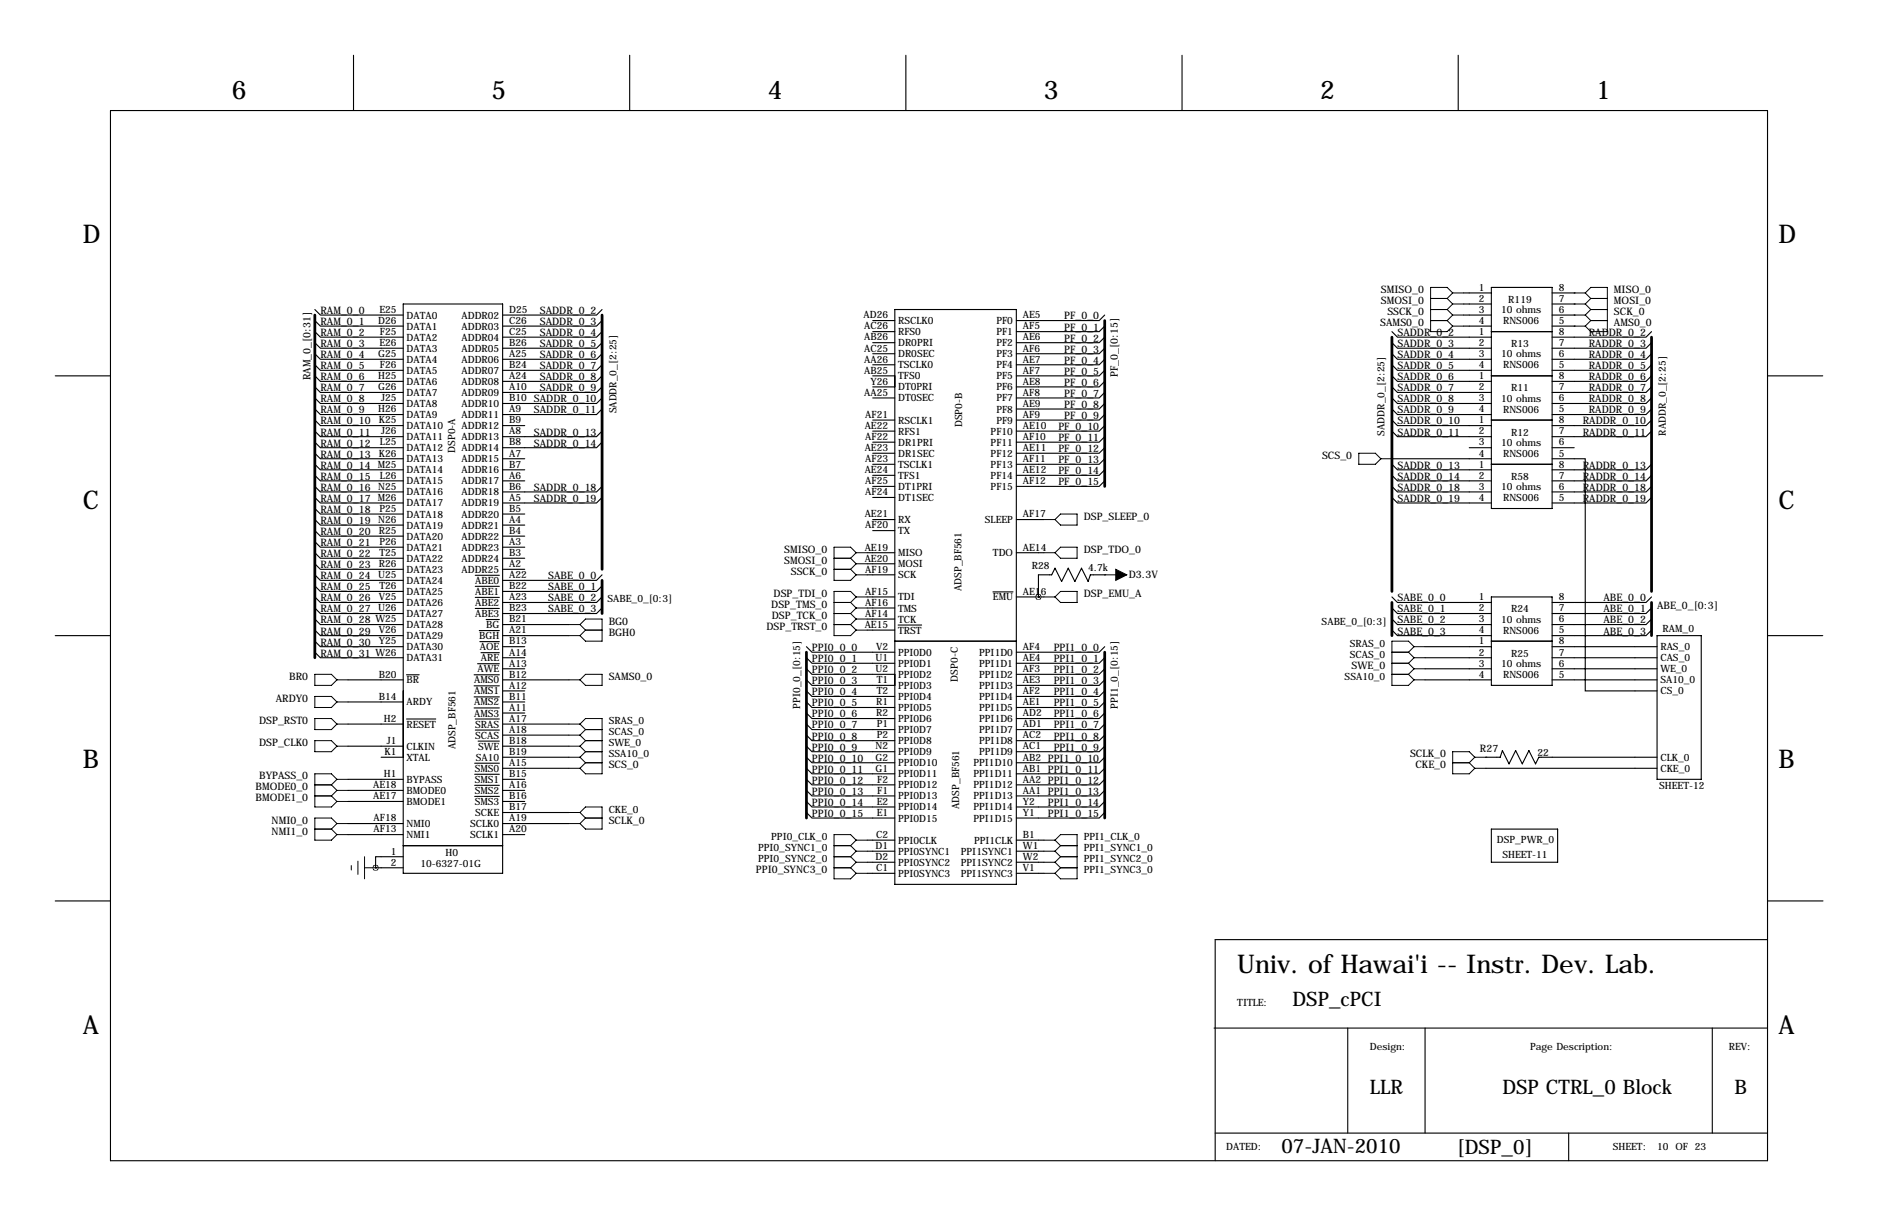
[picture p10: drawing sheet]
<svg xmlns="http://www.w3.org/2000/svg" width="432mm" height="279mm" viewBox="0 0 432 279" stroke-linecap="round" stroke-linejoin="round" font-family="sans-serif">
<g fill="none" stroke="#000" stroke-width=".25">
<path d="M81.3 12.7v12.7M144.8 12.7v12.7M208.3 12.7v12.7M271.8 12.7v12.7M335.3 12.7v12.7M25.4 25.4h381v241.3h-381zM72.4 76.2l1.3 1.3h19M72.4 78.7l1.3 1.3h19M72.4 73.7l1.3 1.2h19M72.4 71.1l1.3 1.3h19M92.7 69.8h22.9v130.9h-22.9zM138.4 71.1l-1.2 1.3h-21.6"/>
<path d="M138.4 73.7l-1.2 1.2h-21.6M138.4 76.2l-1.2 1.3h-21.6M138.4 78.7l-1.2 1.3h-21.6M200.7 78.7h5M200.7 73.7h5M200.7 76.2h5M205.7 71.1h28v132.1h-28zM254 72.4l-1.3 1.3h-19M254 74.9l-1.3 1.3h-19M254 77.5l-1.3 1.2h-19M320 76.2l1.3 1.3h21.6M320 78.7l1.3 1.3h21.6"/>
<path d="M336.5 69.8h6.4M336.5 72.4h6.4M336.5 74.9h6.4M336.5 67.3h6.4M342.9 76.2h14M342.9 66h14v50.8h-14zM356.9 69.8h5M356.9 72.4h5M356.9 74.9h5M356.9 67.3h5M361.9 67.3h.1M361.9 69.8h.1"/>
<path d="M361.9 72.4h.1M361.9 74.9h.1M379.7 76.2l-1.2 1.3h-21.6M379.7 78.7l-1.2 1.3h-21.6M12.7 86.4h12.7M72.4 81.3l1.3 1.2h19M72.4 83.8l1.3 1.3h19M72.4 86.4l1.3 1.2h19M72.4 88.9l1.3 1.3h19M72.4 91.4l1.3 1.3h19M72.4 94l1.3 1.2h19M72.4 96.5l1.3 1.3h19"/>
<path d="M72.4 99.1l1.3 1.2h19M115.6 97.8h5M138.4 81.3l-1.2 1.2h-21.6M138.4 83.8l-1.2 1.3h-21.6M138.4 86.4l-1.2 1.2h-21.6M138.4 88.9l-1.2 1.3h-21.6M138.4 91.4l-1.2 1.3h-21.6M138.4 94l-1.2 1.2h-21.6M138.4 99.1l-1.2 1.2h-21.6M200.7 86.4h5M200.7 81.3h5M200.7 88.9h5"/>
<path d="M200.7 91.4h5M200.7 99.1h5M200.7 83.8h5M200.7 96.5h5M254 80l-1.3 1.3h-19M254 82.5l-1.3 1.3h-19M254 85.1l-1.3 1.3h-19M254 87.6l-1.3 1.3h-19M254 90.2l-1.3 1.2h-19M254 92.7l-1.3 1.3h-19M254 95.2l-1.3 1.3h-19M254 97.8l-1.3 1.3h-19"/>
<path d="M320 81.3l1.3 1.2h21.6M320 83.8l1.3 1.3h21.6M320 86.4l1.3 1.2h21.6M320 88.9l1.3 1.3h21.6M320 91.4l1.3 1.3h21.6M320 94l1.3 1.2h21.6M320 96.5l1.3 1.3h21.6M320 99.1l1.3 1.2h21.6M342.9 86.4h14M342.9 96.5h14M379.7 81.3l-1.2 1.2h-21.6M379.7 83.8l-1.2 1.3h-21.6"/>
<path d="M379.7 86.4l-1.2 1.2h-21.6M379.7 88.9l-1.2 1.3h-21.6M379.7 91.4l-1.2 1.3h-21.6M379.7 94l-1.2 1.2h-21.6M379.7 96.5l-1.2 1.3h-21.6M379.7 99.1l-1.2 1.2h-21.6M406.4 86.4h12.7M72.4 101.6l1.3 1.3h19M72.4 104.1l1.3 1.3h19M72.4 106.7l1.3 1.2h19M72.4 109.2l1.3 1.3h19M72.4 111.8l1.3 1.2h19"/>
<path d="M72.4 114.3l1.3 1.3h19M72.4 116.8l1.3 1.3h19M72.4 119.4l1.3 1.3h19M115.6 105.4h5M115.6 107.9h5M115.6 110.5h5M115.6 118.1h5M138.4 101.6l-1.2 1.3h-21.6M138.4 111.8l-1.2 1.2h-21.6M138.4 114.3l-1.2 1.3h-21.6M200.7 101.6h5M200.7 104.1h5"/>
<path d="M200.7 111.8h5M200.7 114.3h5M200.7 106.7h5M200.7 109.2h5M200.7 119.4h5M233.7 119.4h6.3M254 100.3l-1.3 1.3h-19M254 102.9l-1.3 1.2h-19M254 105.4l-1.3 1.3h-19M254 107.9l-1.3 1.3h-19M254 110.5l-1.3 1.3h-19M320 106.7l1.3 1.2h21.6"/>
<path d="M320 109.2l1.3 1.3h21.6M320 111.8l1.3 1.2h21.6M320 114.3l1.3 1.3h21.6M320 105.4h22.9M337.8 102.9h5.1M342.9 106.7h14M356.9 105.4h7.6v53.4h16.5M356.9 102.9h5M379.7 106.7l-1.2 1.2h-21.6M379.7 109.2l-1.2 1.3h-21.6M379.7 111.8l-1.2 1.2h-21.6M379.7 114.3l-1.2 1.3h-21.6"/>
<path d="M72.4 121.9l1.3 1.3h19M72.4 124.5l1.3 1.2h19M72.4 127l1.3 1.3h19M72.4 129.5l1.3 1.3h19M72.4 132.1l1.3 1.2h19M72.4 134.6l1.3 1.3h19M72.4 137.2l1.3 1.2h19M72.4 139.7l1.3 1.3h19M109.3 132.2h5.5M109.3 134.7h5.5M109.3 137.3h5.5M109.3 139.8h5.5"/>
<path d="M115.6 120.7h5M115.6 123.2h5M115.6 125.7h5M115.6 128.3h5M115.6 130.8h5M138.4 132.1l-1.2 1.2h-21.6M138.4 134.6l-1.2 1.3h-21.6M138.4 137.2l-1.2 1.2h-21.6M138.4 139.7l-1.2 1.3h-21.6M199.4 137.2h6.3M199.4 127h6.3M199.4 129.5h6.3"/>
<path d="M199.4 132.1h6.3M199.4 139.7h6.3M200.7 121.9h5M228.3 136h4.6M233.7 137.2h6.3M233.7 127h6.3M238.8 137.2h.1M254 132.1h.1M254 132.1h-3.3l-.5 1.5-1.5-3-1.6 3-1.5-3-1.5 3-1.5-3-.8 1.5h-3v5.1M320 137.2l1.3 1.2h21.6M320 139.7l1.3 1.3h21.6M342.9 137.2h14v20.3h-14z"/>
<path d="M379.7 137.2l-1.2 1.2h-21.6M379.7 139.7l-1.2 1.3h-21.6M12.7 146h12.7M72.4 142.2l1.3 1.3h19M72.4 144.8l1.3 1.2h19M72.4 147.3l1.3 1.3h19M72.4 149.9l1.3 1.2h19M80 156.2h12.7M93.5 155h2.9M109 155h5.8M109 157.6h5.8M109.8 152.5h5"/>
<path d="M110.2 144.9h4.6M110.3 147.4h4.5M110.6 150h4.2M111.8 142.3h3M115.6 146h15.2M115.6 156.2h15.2M115.6 158.8h5M115.6 148.6h5M115.6 151.1h5M115.6 153.7h5M115.6 143.5h15.2M185.4 148.6l1.3 1.3h19"/>
<path d="M185.4 151.1l1.3 1.3h19M185.4 153.7l1.3 1.2h19M185.4 156.2l1.3 1.3h19M185.4 158.8l1.3 1.2h19M199.4 144.8h6.3M199.4 142.2h6.3M205.7 147.3h28M206.5 143.6h5.4M254 148.6l-1.3 1.3h-19M254 151.1l-1.3 1.3h-19M254 153.7l-1.3 1.2h-19M254 156.2l-1.3 1.3h-19"/>
<path d="M254 158.8l-1.3 1.2h-19M320 142.2l1.3 1.3h21.6M320 144.8l1.3 1.2h21.6M327.7 156.2h15.2M327.7 148.6h15.2M327.7 151.1h15.2M327.7 153.7h15.2M342.9 147.3h14M356.9 156.2h24.1M356.9 148.6h24.1M356.9 151.1h24.1M356.9 153.7h24.1"/>
<path d="M379.7 142.2l-1.2 1.3h-21.6M379.7 144.8l-1.2 1.2h-21.6M381 146h10.2v33.1h-10.2zM406.4 146h12.7M80 161.3h12.7M80 166.4h12.7M80 179.1h12.7M80 171.4h12.7M87.6 174h5.1M93.5 165.2h6.7M109 160.1h5.8M109 162.7h5.8"/>
<path d="M109.1 175.4h5.7M109.1 177.9h5.7M109.3 165.2h5.5M109.3 167.7h5.5M109.9 170.3h4.9M115.6 161.3h5M115.6 163.8h5M115.6 166.4h15.2M115.6 168.9h15.2M115.6 176.5h15.2M115.6 179.1h5M115.6 171.4h15.2"/>
<path d="M115.6 174h15.2M185.4 161.3l1.3 1.3h19M185.4 163.8l1.3 1.3h19M185.4 166.4l1.3 1.2h19M185.4 168.9l1.3 1.3h19M185.4 171.4l1.3 1.3h19M185.4 174l1.3 1.3h19M185.4 176.5l1.3 1.3h19M185.4 179.1l1.3 1.2h19M254 161.3l-1.3 1.3h-19M254 163.8l-1.3 1.3h-19M254 166.4l-1.3 1.2h-19"/>
<path d="M254 168.9l-1.3 1.3h-19M254 171.4l-1.3 1.3h-19M254 174l-1.3 1.3h-19M254 176.5l-1.3 1.3h-19M254 179.1l-1.3 1.2h-19M341.6 174h.1M341.6 176.5h39.4M341.6 174h3.3l.5-1.5 1.6 3 1.5-3 1.5 3 1.5-3 1.6 3 .7-1.5h27.2M80 181.6h12.7M80 184.1h12.7M80 189.2h12.7M80 191.8h12.7"/>
<path d="M86.4 199.4h.1M86.4 199.4h6.3M92.7 196.8h-6.3v2.6M92.7 194.3h22.9M109.1 180.4h5.7M109.1 183h5.7M115.6 181.6h5M115.6 184.1h5M115.6 189.2h15.2M115.6 191.8h5M115.6 186.7h15.2M185.4 181.6l1.3 1.3h19"/>
<path d="M185.4 184.1l1.3 1.3h19M185.4 186.7l1.3 1.3h19M199.4 193h6.3M199.4 195.6h6.3M199.4 198.1h6.3M233.7 193h6.3M233.7 195.6h6.3M233.7 198.1h6.3M254 181.6l-1.3 1.3h-19M254 184.1l-1.3 1.3h-19M254 186.7l-1.3 1.3h-19M342.9 190.5h15.2v7.6h-15.2z"/>
<path d="M12.7 207h12.7M199.4 200.7h6.3M233.7 200.7h6.3M406.4 215.9h-127v50.8M406.5 207h12.7M279.1 236.2h127.3M309.9 236.2v24.1M327.7 236.2v24.1M393.7 236.2v24.1M279.4 260.3h127M360.7 260.3v6.4"/>
</g>
<g fill="none" stroke="#000" stroke-width=".23">
<path d="M328.9 68.6h3.8M328.9 71.1h3.8M328.9 73.7h3.8M332.7 68.6l1.3 1.2M332.7 71.1l1.3 1.3M332.7 73.7l1.3 1.2M334 67.3h2.5M334 67.3l-1.3 1.3M334 67.3l-1.3-1.3h-3.8v10.2h3.8l1.3-1.3M334 69.8h2.5M334 69.8l-1.3 1.3M334 72.4h2.5"/>
<path d="M334 72.4l-1.3 1.3M334 74.9h2.5M361.9 67.3h2.6M361.9 69.8h2.6M361.9 72.4h2.6M361.9 74.9h2.6M364.5 67.3l1.3-1.3h3.8v10.2h-3.8l-1.3-1.3M364.5 67.3l1.3 1.3M364.5 69.8l1.3 1.3M364.5 72.4l1.3 1.3M365.8 68.6h3.8M365.8 71.1h3.8"/>
<path d="M365.8 73.7h3.8M365.8 68.6l-1.3 1.2M365.8 71.1l-1.3 1.3M365.8 73.7l-1.3 1.2M240 119.4h2.6M242.6 119.4l1.2-1.3h3.8v2.6h-3.8zM312.4 104.1h3.8l1.3 1.3-1.3 1.3h-3.8zM317.5 105.4h2.5M191.8 138.4h3.8M191.8 128.3h3.8M191.8 130.8h3.8M195.6 138.4l1.2 1.3"/>
<path d="M195.6 128.3l1.2 1.2M195.6 130.8l1.2 1.3M196.8 137.2l-1.2-1.3h-3.8v10.1h3.8l1.2-1.2M196.8 137.2h2.6M196.8 127h2.6M196.8 127l-1.2-1.3h-3.8v7.6h3.8l1.2-1.2M196.8 139.7h2.6M196.8 139.7l-1.2 1.3M196.8 137.2l-1.2 1.2M196.8 132.1h2.6M196.8 127l-1.2 1.3M196.8 129.5h2.6"/>
<path d="M196.8 129.5l-1.2 1.3M240 137.2h2.6M240 127h2.6M242.6 137.2l1.2-1.3h3.8v2.5h-3.8zM242.6 127l1.2-1.3h3.8v2.6h-3.8zM254 132.1h5.1M72.4 154.9h3.8l1.3 1.3-1.3 1.3h-3.8zM77.5 156.2h2.5M130.8 156.2h2.5M130.8 143.5h2.5M130.8 146h2.5M133.3 143.5l1.3-1.3h3.8v5.1h-3.8l-1.3-1.3"/>
<path d="M133.3 156.2l1.3-1.3h3.8v2.6h-3.8zM133.3 143.5l1.3 1.3M134.6 144.8h3.8M134.6 144.8l-1.3 1.2M191.8 143.5h3.8M191.8 141h3.8M195.6 143.5l1.2 1.3M195.6 141l1.2 1.2M196.8 144.8h2.6M196.8 142.2h2.6M196.8 142.2l-1.2 1.3M320 149.9h3.8"/>
<path d="M320 152.4h3.8M320 154.9h3.8M323.8 149.9l1.3 1.2M323.8 152.4l1.3 1.3M323.8 154.9l1.3 1.3M325.1 148.6h2.6M325.1 148.6l-1.3 1.3M325.1 148.6l-1.3-1.3h-3.8v10.2h3.8l1.3-1.3M325.1 151.1h2.6M325.1 151.1l-1.3 1.3M325.1 153.7h2.6M325.1 153.7l-1.3 1.2"/>
<path d="M325.1 156.2h2.6M72.4 165.1h3.8l1.3 1.3-1.3 1.2h-3.8zM72.4 170.2h3.8l1.3 1.2-1.3 1.3h-3.8zM72.4 160h3.8l1.3 1.3-1.3 1.3h-3.8zM77.5 179.1l-1.3-1.3h-3.8v7.6h3.8l1.3-1.3M77.5 166.4h2.5M77.5 171.4h2.5M77.5 161.3h2.5M77.5 179.1h2.5M77.5 179.1l-1.3 1.2M130.8 166.4h2.5M130.8 168.9h2.5"/>
<path d="M130.8 171.4h2.5M130.8 174h2.5M130.8 176.5h2.5M133.3 166.4l1.3-1.3h3.8v12.7h-3.8l-1.3-1.3M133.3 166.4l1.3 1.2M133.3 168.9l1.3 1.3M133.3 171.4l1.3 1.3M133.3 174l1.3 1.3M134.6 167.6h3.8M134.6 170.2h3.8M134.6 167.6l-1.3 1.3M134.6 172.7h3.8"/>
<path d="M134.6 170.2l-1.3 1.2M134.6 175.3h3.8M134.6 172.7l-1.3 1.3M134.6 175.3l-1.3 1.2M334 175.3h3.8M337.8 175.3l1.3 1.2M339.1 174l-1.3-1.3h-3.8v5.1h3.8l1.3-1.3M339.1 174h2.5M339.1 174l-1.3 1.3M339.1 176.5h2.5M72.4 190.5h3.8M72.4 180.3h3.8"/>
<path d="M72.4 182.9h3.8M76.2 190.5l1.3 1.3M76.2 180.3l1.3 1.3M76.2 182.9l1.3 1.2M77.5 189.2l-1.3-1.2h-3.8v5h3.8l1.3-1.2M77.5 189.2h2.5M77.5 189.2l-1.3 1.3M77.5 191.8h2.5M77.5 181.6h2.5M77.5 181.6l-1.3 1.3M77.5 184.1h2.5M80.8 198.9v1"/>
<path d="M82.3 197.9v3M83.8 199.4h2.6M83.8 196.8v5.1M130.8 186.7h2.5M130.8 189.2h2.5M133.3 186.7l1.3 1.3M133.3 186.7l1.3-1.3h3.8v5.1h-3.8l-1.3-1.3M134.6 188h3.8M134.6 188l-1.3 1.2M191.8 199.4h3.8M191.8 196.8h3.8M191.8 194.3h3.8"/>
<path d="M195.6 199.4l1.2 1.3M195.6 196.8l1.2 1.3M195.6 194.3l1.2 1.3M196.8 193l-1.2-1.2h-3.8v10.1h3.8l1.2-1.2M196.8 193h2.6M196.8 198.1h2.6M196.8 198.1l-1.2 1.3M196.8 195.6h2.6M196.8 195.6l-1.2 1.2M196.8 193l-1.2 1.3M240 193h2.6M240 198.1h2.6"/>
<path d="M240 195.6h2.6M242.6 193l1.2-1.2h3.8v10.1h-3.8l-1.2-1.2M242.6 198.1l1.2 1.3M242.6 195.6l1.2 1.2M242.6 193l1.2 1.3M243.8 199.4h3.8M243.8 196.8h3.8M243.8 194.3h3.8M243.8 199.4l-1.2 1.3M243.8 196.8l-1.2 1.3M243.8 194.3l-1.2 1.3M196.8 200.7h2.6"/>
<path d="M240 200.7h2.6"/>
</g>
<path d="M256.5 130.8l2.6 1.3-2.6 1.2z" fill="#000" stroke="#000" stroke-width=".23"/>
<path d="M86.3 199.4a.05 .05 0 0 0 .1 0 .05 .05 0 0 0-.1 0zM238.7 137.2a.05 .05 0 0 0 .1 0 .05 .05 0 0 0-.1 0z" fill="#000" stroke="#000" stroke-width="1.3"/>
<path d="M72.4 72.4v78.7M138.4 72.4v58.4M254 73.7v38.1M320 77.5v58.4M379.7 77.5v58.4M138.4 133.3v7.7M320 138.4v7.6M379.7 138.4v7.6M185.4 149.9v38.1M254 149.9v38.1" fill="none" stroke="#000" stroke-width=".63"/>
<g font-size="5.9">
<text x="53.3" y="22.9">6</text>
<text x="113" y="22.9">5</text>
<text x="176.5" y="22.9">4</text>
<text x="240" y="22.9">3</text>
<text x="303.5" y="22.9">2</text>
<text x="367" y="22.9">1</text>
<text x="19" y="55.9">D</text>
<text x="408.9" y="55.9">D</text>
<text x="19" y="116.8">C</text>
<text x="408.9" y="116.8">C</text>
<text x="19" y="176.5">B</text>
<text x="408.9" y="176.5">B</text>
<text x="284.5" y="223.5">Univ. of Hawai'i -- Instr. Dev. Lab.</text>
<text x="19" y="237.5">A</text>
<text x="408.9" y="237.5">A</text>
</g>
<g font-size="4.6">
<text x="297.2" y="231.1">DSP_cPCI</text>
<text x="315" y="251.5">LLR</text>
<text x="345.4" y="251.5">DSP CTRL_0 Block</text>
<text x="398.8" y="251.5">B</text>
<text x="294.6" y="264.8">07-JAN-2010</text>
<text x="335" y="265.3">[DSP_0]</text>
</g>
<g font-size="2.4">
<text x="317.5" y="67.3">SMISO_0</text>
<text x="317.5" y="69.8">SMOSI_0</text>
<text x="371.1" y="67.3">MISO_0</text>
<text x="371.1" y="69.8">MOSI_0</text>
<text x="73.7" y="77.2">RAM_0_2</text>
<text x="73.7" y="74.7">RAM_0_1</text>
<text x="73.7" y="72.1">RAM_0_0</text>
<text x="124.1" y="72.1">SADDR_0_2</text>
<text x="124.1" y="74.7">SADDR_0_3</text>
<text x="124.1" y="77.2">SADDR_0_4</text>
<text x="244.7" y="73.4">PF_0_0</text>
<text x="244.7" y="75.9">PF_0_1</text>
<text x="317.4" y="74.9">SAMS0_0</text>
<text x="319" y="72.4">SSCK_0</text>
<text x="321.3" y="77.2">SADDR_0_2</text>
<text x="365.3" y="77.2">RADDR_0_2</text>
<text x="371.1" y="72.4">SCK_0</text>
<text x="371.1" y="74.9">AMS0_0</text>
<text x="73.7" y="79.8">RAM_0_3</text>
<text x="73.7" y="82.3">RAM_0_4</text>
<text x="124.1" y="79.8">SADDR_0_5</text>
<text x="124.1" y="82.3">SADDR_0_6</text>
<text x="244.7" y="78.5">PF_0_2</text>
<text x="244.7" y="81">PF_0_3</text>
<text x="244.7" y="83.6">PF_0_4</text>
<text x="321.3" y="79.8">SADDR_0_3</text>
<text x="321.3" y="82.3">SADDR_0_4</text>
<text x="365.3" y="79.8">RADDR_0_3</text>
<text x="365.3" y="82.3">RADDR_0_4</text>
<text x="71.4" y="87.4" transform="rotate(-90 71.4 87.4)">RAM_0_[0:31]</text>
<text x="73.7" y="84.8">RAM_0_5</text>
<text x="73.7" y="87.4">RAM_0_6</text>
<text x="73.7" y="89.9">RAM_0_7</text>
<text x="124.1" y="84.8">SADDR_0_7</text>
<text x="124.1" y="87.4">SADDR_0_8</text>
<text x="124.1" y="89.9">SADDR_0_9</text>
<text x="244.7" y="86.1">PF_0_5</text>
<text x="244.7" y="88.6">PF_0_6</text>
<text x="257" y="86.6" transform="rotate(-90 257 86.6)">PF_0_[0:15]</text>
<text x="321.3" y="84.8">SADDR_0_5</text>
<text x="321.3" y="87.4">SADDR_0_6</text>
<text x="321.3" y="89.9">SADDR_0_7</text>
<text x="365.3" y="84.8">RADDR_0_5</text>
<text x="365.3" y="87.4">RADDR_0_6</text>
<text x="365.3" y="89.9">RADDR_0_7</text>
<text x="73.7" y="92.5">RAM_0_8</text>
<text x="73.7" y="95">RAM_0_9</text>
<text x="122.8" y="95">SADDR_0_11</text>
<text x="244.7" y="91.2">PF_0_7</text>
<text x="244.7" y="93.7">PF_0_8</text>
<text x="321.3" y="92.5">SADDR_0_8</text>
<text x="321.3" y="95">SADDR_0_9</text>
<text x="365.3" y="92.5">RADDR_0_8</text>
<text x="365.3" y="95">RADDR_0_9</text>
<text x="73.7" y="97.5">RAM_0_10</text>
<text x="73.7" y="100.1">RAM_0_11</text>
<text x="122.8" y="100.1">SADDR_0_13</text>
<text x="243.4" y="98.8">PF_0_10</text>
<text x="243.4" y="101.3">PF_0_11</text>
<text x="244.7" y="96.3">PF_0_9</text>
<text x="321.3" y="97.5">SADDR_0_10</text>
<text x="321.3" y="100.1">SADDR_0_11</text>
<text x="363.9" y="97.5">RADDR_0_10</text>
<text x="363.9" y="100.1">RADDR_0_11</text>
<text x="73.7" y="102.6">RAM_0_12</text>
<text x="73.7" y="105.2">RAM_0_13</text>
<text x="73.7" y="107.7">RAM_0_14 M25</text>
<text x="122.8" y="102.6">SADDR_0_14</text>
<text x="243.4" y="103.9">PF_0_12</text>
<text x="243.4" y="106.4">PF_0_13</text>
<text x="304" y="105.4">SCS_0</text>
<text x="321.3" y="107.7">SADDR_0_13</text>
<text x="363.9" y="107.7">RADDR_0_13</text>
<text x="73.7" y="110.2">RAM_0_15</text>
<text x="73.7" y="112.8">RAM_0_16</text>
<text x="122.8" y="112.8">SADDR_0_18</text>
<text x="243.4" y="109">PF_0_14</text>
<text x="243.4" y="111.5">PF_0_15</text>
<text x="321.3" y="110.2">SADDR_0_14</text>
<text x="321.3" y="112.8">SADDR_0_18</text>
<text x="363.9" y="110.2">RADDR_0_14</text>
<text x="363.9" y="112.8">RADDR_0_18</text>
<text x="73.7" y="115.3">RAM_0_17 M26</text>
<text x="73.7" y="117.9">RAM_0_18</text>
<text x="122.8" y="115.3">SADDR_0_19</text>
<text x="249.2" y="119.4">DSP_SLEEP_0</text>
<text x="321.3" y="115.3">SADDR_0_19</text>
<text x="363.9" y="115.3">RADDR_0_19</text>
<text x="73.7" y="120.4">RAM_0_19</text>
<text x="73.7" y="122.9">RAM_0_20</text>
<text x="73.7" y="125.5">RAM_0_21</text>
<text x="73.7" y="128">RAM_0_22</text>
<text x="73.7" y="130.6">RAM_0_23</text>
<text x="180.3" y="127">SMISO_0</text>
<text x="180.3" y="129.5">SMOSI_0</text>
<text x="249.2" y="127">DSP_TDO_0</text>
<text x="73.7" y="133.1">RAM_0_24</text>
<text x="73.7" y="135.6">RAM_0_25</text>
<text x="126" y="133.1">SABE_0_0</text>
<text x="126" y="135.6">SABE_0_1</text>
<text x="177.9" y="137.2">DSP_TDI_0</text>
<text x="181.8" y="132.1">SSCK_0</text>
<text x="249.2" y="137.2">DSP_EMU_A</text>
<text x="259.6" y="132.8">D3.3V</text>
<text x="73.7" y="138.2">RAM_0_26</text>
<text x="73.7" y="140.7">RAM_0_27</text>
<text x="73.7" y="143.3">RAM_0_28 W25</text>
<text x="126" y="138.2">SABE_0_2</text>
<text x="126" y="140.7">SABE_0_3</text>
<text x="140" y="143.5">BG0</text>
<text x="177.3" y="139.7">DSP_TMS_0</text>
<text x="177.5" y="142.2">DSP_TCK_0</text>
<text x="321.3" y="138.2">SABE_0_0</text>
<text x="321.3" y="140.7">SABE_0_1</text>
<text x="321.3" y="143.3">SABE_0_2</text>
<text x="368.7" y="138.2">ABE_0_0</text>
<text x="368.7" y="140.7">ABE_0_1</text>
<text x="368.7" y="143.3">ABE_0_2</text>
<text x="381" y="140">ABE_0_[0:3]</text>
<text x="73.7" y="145.8">RAM_0_29</text>
<text x="73.7" y="148.3">RAM_0_30</text>
<text x="140" y="146">BGH0</text>
<text x="176.3" y="144.8">DSP_TRST_0</text>
<text x="186.7" y="149.6">PPI0_0_0</text>
<text x="242.3" y="149.6">PPI1_0_0</text>
<text x="321.3" y="145.8">SABE_0_3</text>
<text x="368.7" y="145.8">ABE_0_3</text>
<text x="73.7" y="150.9">RAM_0_31 W26</text>
<text x="186.7" y="152.1">PPI0_0_1</text>
<text x="186.7" y="154.7">PPI0_0_2</text>
<text x="242.3" y="152.1">PPI1_0_1</text>
<text x="242.3" y="154.7">PPI1_0_2</text>
<text x="310.8" y="153.7">SWE_0</text>
<text x="63.4" y="161.3">ARDY0</text>
<text x="66.5" y="156.2">BR0</text>
<text x="140" y="156.2">SAMS0_0</text>
<text x="186.7" y="157.2">PPI0_0_3</text>
<text x="186.7" y="159.8">PPI0_0_4</text>
<text x="242.3" y="157.2">PPI1_0_3</text>
<text x="242.3" y="159.8">PPI1_0_4</text>
<text x="59.6" y="166.4">DSP_RST0</text>
<text x="186.7" y="162.3">PPI0_0_5</text>
<text x="186.7" y="164.8">PPI0_0_6</text>
<text x="186.7" y="167.4">PPI0_0_7</text>
<text x="242.3" y="162.3">PPI1_0_5</text>
<text x="242.3" y="164.8">PPI1_0_6</text>
<text x="242.3" y="167.4">PPI1_0_7</text>
<text x="59.6" y="171.4">DSP_CLK0</text>
<text x="186.7" y="169.9">PPI0_0_8</text>
<text x="186.7" y="172.5">PPI0_0_9</text>
<text x="242.3" y="169.9">PPI1_0_8</text>
<text x="242.3" y="172.5">PPI1_0_9</text>
<text x="324.2" y="174">SCLK_0</text>
<text x="340.3" y="172.9">R27</text>
<text x="59.6" y="179.1">BYPASS_0</text>
<text x="140" y="176.5">SCS_0</text>
<text x="186.7" y="175">PPI0_0_10</text>
<text x="186.7" y="177.5">PPI0_0_11</text>
<text x="325.4" y="176.5">CKE_0</text>
<text x="58.8" y="181.6">BMODE0_0</text>
<text x="58.8" y="184.1">BMODE1_0</text>
<text x="186.7" y="180.1">PPI0_0_12</text>
<text x="186.7" y="182.6">PPI0_0_13</text>
<text x="186.7" y="185.2">PPI0_0_14</text>
<text x="240.9" y="185.2">PPI1_0_14</text>
<text x="62.4" y="189.2">NMI0_0</text>
<text x="62.4" y="191.8">NMI1_0</text>
<text x="140" y="189.2">SCLK_0</text>
<text x="186.7" y="187.7">PPI0_0_15</text>
<text x="240.9" y="187.7">PPI1_0_15</text>
<text x="173.8" y="200.7">PPI0_SYNC3_0</text>
</g>
<g font-size="2.3">
<text x="87.2" y="71.9">E25</text>
<text x="117.1" y="71.9">D25</text>
<text x="340.1" y="66.8">1</text>
<text x="340.1" y="69.3">2</text>
<text x="340.1" y="71.9">3</text>
<text x="345.1" y="72">10 ohms</text>
<text x="346.8" y="69.6">R119</text>
<text x="358.4" y="71.9">6</text>
<text x="358.4" y="69.3">7</text>
<text x="358.4" y="66.8">8</text>
<text x="87" y="74.4">D26</text>
<text x="87.4" y="77">F25</text>
<text x="93.5" y="73.2">DATA0</text>
<text x="93.5" y="75.7">DATA1</text>
<text x="106.1" y="73.2">ADDR02</text>
<text x="106.1" y="75.7">ADDR03</text>
<text x="117.1" y="74.4">C26</text>
<text x="117.1" y="77">C25</text>
<text x="198.5" y="73.2">AD26</text>
<text x="198.7" y="75.7">AC26</text>
<text x="206.5" y="77">RFS0</text>
<text x="206.5" y="74.5">RSCLK0</text>
<text x="229.1" y="74.5">PF0</text>
<text x="229.1" y="77">PF1</text>
<text x="235.2" y="73.2">AE5</text>
<text x="235.2" y="75.7">AF5</text>
<text x="340.1" y="74.4">4</text>
<text x="340.1" y="77">1</text>
<text x="345.6" y="74.5">RNS006</text>
<text x="358.4" y="74.4">5</text>
<text x="358.4" y="77">8</text>
<text x="87" y="82">G25</text>
<text x="87.2" y="79.5">E26</text>
<text x="93.5" y="78.3">DATA2</text>
<text x="93.5" y="80.8">DATA3</text>
<text x="93.5" y="83.4">DATA4</text>
<text x="106.1" y="78.3">ADDR04</text>
<text x="106.1" y="80.8">ADDR05</text>
<text x="106.1" y="83.4">ADDR06</text>
<text x="117.1" y="79.5">B26</text>
<text x="117.1" y="82">A25</text>
<text x="198.7" y="78.2">AB26</text>
<text x="198.7" y="80.8">AC25</text>
<text x="198.7" y="83.3">AA26</text>
<text x="206.5" y="79.5">DR0PRI</text>
<text x="206.5" y="82.1">DR0SEC</text>
<text x="229.1" y="79.5">PF2</text>
<text x="229.1" y="82.1">PF3</text>
<text x="235.2" y="78.2">AE6</text>
<text x="235.2" y="80.8">AF6</text>
<text x="235.2" y="83.3">AE7</text>
<text x="340.1" y="79.5">2</text>
<text x="340.1" y="82">3</text>
<text x="345.1" y="82.1">10 ohms</text>
<text x="347.5" y="79.8">R13</text>
<text x="358.4" y="82">6</text>
<text x="358.4" y="79.5">7</text>
<text x="87" y="87.1">H25</text>
<text x="87" y="89.7">G26</text>
<text x="87.4" y="84.6">F26</text>
<text x="93.5" y="85.9">DATA5</text>
<text x="93.5" y="88.4">DATA6</text>
<text x="106.1" y="85.9">ADDR07</text>
<text x="106.1" y="88.4">ADDR08</text>
<text x="117.1" y="84.6">B24</text>
<text x="117.1" y="87.1">A24</text>
<text x="117.1" y="89.7">A10</text>
<text x="198.7" y="85.9">AB25</text>
<text x="200.1" y="88.4">Y26</text>
<text x="206.5" y="89.7">DT0PRI</text>
<text x="206.5" y="87.2">TFS0</text>
<text x="206.5" y="84.6">TSCLK0</text>
<text x="229.1" y="84.6">PF4</text>
<text x="229.1" y="87.2">PF5</text>
<text x="229.1" y="89.7">PF6</text>
<text x="235.2" y="85.9">AF7</text>
<text x="235.2" y="88.4">AE8</text>
<text x="340.1" y="87.1">1</text>
<text x="340.1" y="89.7">2</text>
<text x="340.1" y="84.6">4</text>
<text x="345.6" y="84.7">RNS006</text>
<text x="347.5" y="89.9">R11</text>
<text x="358.4" y="89.7">7</text>
<text x="358.4" y="87.1">8</text>
<text x="358.4" y="84.6">5</text>
<text x="87" y="94.7">H26</text>
<text x="87.6" y="92.2">J25</text>
<text x="93.5" y="91">DATA7</text>
<text x="93.5" y="93.5">DATA8</text>
<text x="106.1" y="91">ADDR09</text>
<text x="106.1" y="93.5">ADDR10</text>
<text x="117.1" y="92.2">B10 SADDR_0_10</text>
<text x="117.1" y="94.7">A9</text>
<text x="141.7" y="95" transform="rotate(-90 141.7 95)">SADDR_0_[2:25]</text>
<text x="198.7" y="90.9">AA25</text>
<text x="206.5" y="92.2">DT0SEC</text>
<text x="229.1" y="92.2">PF7</text>
<text x="229.1" y="94.8">PF8</text>
<text x="235.2" y="90.9">AF8</text>
<text x="235.2" y="93.5">AE9</text>
<text x="340.1" y="92.2">3</text>
<text x="340.1" y="94.7">4</text>
<text x="345.1" y="92.3">10 ohms</text>
<text x="345.6" y="94.8">RNS006</text>
<text x="358.4" y="94.7">5</text>
<text x="358.4" y="92.2">6</text>
<text x="87.1" y="97.3">K25</text>
<text x="87.6" y="99.8">J26</text>
<text x="93.5" y="98.6">DATA10</text>
<text x="93.5" y="101.1">DATA11</text>
<text x="93.5" y="96.1">DATA9</text>
<text x="106.1" y="96.1">ADDR11</text>
<text x="106.1" y="98.6">ADDR12</text>
<text x="106.1" y="101.1">ADDR13</text>
<text x="117.1" y="97.3">B9</text>
<text x="117.1" y="99.8">A8</text>
<text x="198.8" y="98.6">AE22</text>
<text x="198.9" y="101.1">AF22</text>
<text x="198.9" y="96">AF21</text>
<text x="206.5" y="99.9">RFS1</text>
<text x="206.5" y="97.3">RSCLK1</text>
<text x="221.2" y="98.2" transform="rotate(-90 221.2 98.2)">DSP0-B</text>
<text x="227.8" y="99.9">PF10</text>
<text x="229.1" y="97.3">PF9</text>
<text x="235.2" y="98.6">AE10</text>
<text x="235.2" y="101.1">AF10</text>
<text x="235.2" y="96">AF9</text>
<text x="318.3" y="100.1" transform="rotate(-90 318.3 100.1)">SADDR_0_[2:25]</text>
<text x="340.1" y="97.3">1</text>
<text x="340.1" y="99.8">2</text>
<text x="347.5" y="100.1">R12</text>
<text x="358.4" y="99.8">7</text>
<text x="358.4" y="97.3">8</text>
<text x="383" y="100.1" transform="rotate(-90 383 100.1)">RADDR_0_[2:25]</text>
<text x="87.1" y="104.9">K26</text>
<text x="87.4" y="102.4">L25</text>
<text x="93.5" y="103.7">DATA12</text>
<text x="93.5" y="106.2">DATA13</text>
<text x="104.6" y="104" transform="rotate(-90 104.6 104)">DSP0-A</text>
<text x="106.1" y="103.7">ADDR14</text>
<text x="106.1" y="106.2">ADDR15</text>
<text x="117.1" y="102.4">B8</text>
<text x="117.1" y="104.9">A7</text>
<text x="117.1" y="107.4">B7</text>
<text x="198.8" y="103.6">AE23</text>
<text x="198.9" y="106.2">AF23</text>
<text x="206.5" y="102.4">DR1PRI</text>
<text x="206.5" y="104.9">DR1SEC</text>
<text x="206.5" y="107.5">TSCLK1</text>
<text x="227.8" y="102.4">PF11</text>
<text x="227.8" y="104.9">PF12</text>
<text x="227.8" y="107.5">PF13</text>
<text x="235.2" y="103.6">AE11</text>
<text x="235.2" y="106.2">AF11</text>
<text x="340.1" y="102.4">3</text>
<text x="340.1" y="104.9">4</text>
<text x="340.1" y="107.4">1</text>
<text x="345.1" y="102.5">10 ohms</text>
<text x="345.6" y="105">RNS006</text>
<text x="358.4" y="104.9">5</text>
<text x="358.4" y="102.4">6</text>
<text x="358.4" y="107.4">8</text>
<text x="87" y="112.5">N25</text>
<text x="87.4" y="110">L26</text>
<text x="93.5" y="108.8">DATA14</text>
<text x="93.5" y="111.3">DATA15</text>
<text x="93.5" y="113.8">DATA16</text>
<text x="106.1" y="108.8">ADDR16</text>
<text x="106.1" y="111.3">ADDR17</text>
<text x="106.1" y="113.8">ADDR18</text>
<text x="117.1" y="110">A6</text>
<text x="117.1" y="112.5">B6</text>
<text x="198.8" y="108.7">AE24</text>
<text x="198.9" y="111.3">AF25</text>
<text x="198.9" y="113.8">AF24</text>
<text x="206.5" y="112.6">DT1PRI</text>
<text x="206.5" y="110">TFS1</text>
<text x="227.8" y="110">PF14</text>
<text x="227.8" y="112.6">PF15</text>
<text x="235.2" y="108.7">AE12</text>
<text x="235.2" y="111.3">AF12</text>
<text x="340.1" y="110">2</text>
<text x="340.1" y="112.5">3</text>
<text x="345.1" y="112.6">10 ohms</text>
<text x="347.5" y="110.2">R58</text>
<text x="358.4" y="112.5">6</text>
<text x="358.4" y="110">7</text>
<text x="87.2" y="117.6">P25</text>
<text x="93.5" y="116.4">DATA17</text>
<text x="93.5" y="118.9">DATA18</text>
<text x="106.1" y="116.4">ADDR19</text>
<text x="106.1" y="118.9">ADDR20</text>
<text x="117.1" y="115.1">A5</text>
<text x="117.1" y="117.6">B5</text>
<text x="198.8" y="118.9">AE21</text>
<text x="206.5" y="115.1">DT1SEC</text>
<text x="235.2" y="118.9">AF17</text>
<text x="340.1" y="115.1">4</text>
<text x="345.6" y="115.2">RNS006</text>
<text x="358.4" y="115.1">5</text>
<text x="87" y="120.1">N26</text>
<text x="87.1" y="122.7">R25</text>
<text x="87.2" y="125.2">P26</text>
<text x="93.5" y="121.5">DATA19</text>
<text x="93.5" y="124">DATA20</text>
<text x="106.1" y="121.5">ADDR21</text>
<text x="106.1" y="124">ADDR22</text>
<text x="117.1" y="120.1">A4</text>
<text x="117.1" y="122.7">B4</text>
<text x="117.1" y="125.2">A3</text>
<text x="198.9" y="121.4">AF20</text>
<text x="206.5" y="120.2">RX</text>
<text x="206.5" y="122.7">TX</text>
<text x="226.5" y="120.2">SLEEP</text>
<text x="87.1" y="130.3">R26</text>
<text x="87.2" y="127.8">T25</text>
<text x="93.5" y="126.5">DATA21</text>
<text x="93.5" y="129.1">DATA22</text>
<text x="93.5" y="131.6">DATA23</text>
<text x="106.1" y="126.5">ADDR23</text>
<text x="106.1" y="129.1">ADDR24</text>
<text x="106.1" y="131.6">ADDR25</text>
<text x="117.1" y="127.8">B3</text>
<text x="117.1" y="130.3">A2</text>
<text x="198.8" y="126.5">AE19</text>
<text x="198.8" y="129">AE20</text>
<text x="198.9" y="131.6">AF19</text>
<text x="206.5" y="127.8">MISO</text>
<text x="206.5" y="130.3">MOSI</text>
<text x="228.3" y="127.8">TDO</text>
<text x="235.2" y="126.5">AE14</text>
<text x="237.2" y="130.8">R28</text>
<text x="250.2" y="131.2">4.7k</text>
<text x="87" y="132.8">U25</text>
<text x="87.1" y="137.9">V25</text>
<text x="87.2" y="135.4">T26</text>
<text x="93.5" y="134.2">DATA24</text>
<text x="93.5" y="136.7">DATA25</text>
<text x="109.3" y="134.2">ABE0</text>
<text x="109.3" y="136.7">ABE1</text>
<text x="117.1" y="132.8">A22</text>
<text x="117.1" y="135.4">B22</text>
<text x="117.1" y="137.9">A23</text>
<text x="198.9" y="136.7">AF15</text>
<text x="206.5" y="132.9">SCK</text>
<text x="206.5" y="138">TDI</text>
<text x="221.1" y="135.8" transform="rotate(-90 221.1 135.8)">ADSP_BF561</text>
<text x="228.3" y="138">EMU</text>
<text x="235.2" y="136.7">AE16</text>
<text x="340.1" y="137.9">1</text>
<text x="358.4" y="137.9">8</text>
<text x="87" y="140.5">U26</text>
<text x="93.5" y="139.2">DATA26</text>
<text x="93.5" y="141.8">DATA27</text>
<text x="109.3" y="139.2">ABE2</text>
<text x="109.3" y="141.8">ABE3</text>
<text x="117.1" y="140.5">B23</text>
<text x="117.1" y="143">B21</text>
<text x="139.7" y="138.4">SABE_0_[0:3]</text>
<text x="198.9" y="141.7">AF14</text>
<text x="198.9" y="139.2">AF16</text>
<text x="206.5" y="143">TCK</text>
<text x="206.5" y="140.5">TMS</text>
<text x="303.9" y="143.5">SABE_0_[0:3]</text>
<text x="340.1" y="140.5">2</text>
<text x="340.1" y="143">3</text>
<text x="345.1" y="143.1">10 ohms</text>
<text x="347.5" y="140.7">R24</text>
<text x="358.4" y="143">6</text>
<text x="358.4" y="140.5">7</text>
<text x="87.1" y="145.5">V26</text>
<text x="87.1" y="148.1">Y25</text>
<text x="93.5" y="144.3">DATA28</text>
<text x="93.5" y="146.9">DATA29</text>
<text x="93.5" y="149.4">DATA30</text>
<text x="110.2" y="146.9">BGH</text>
<text x="110.3" y="149.4">AOE</text>
<text x="111.8" y="144.3">BG</text>
<text x="117.1" y="148.1">B13</text>
<text x="117.1" y="145.5">A21</text>
<text x="198.8" y="144.3">AE15</text>
<text x="201.4" y="149.4">V2</text>
<text x="206.5" y="145.6">TRST</text>
<text x="235.2" y="149.4">AF4</text>
<text x="310.3" y="148.6">SRAS_0</text>
<text x="340.1" y="145.5">4</text>
<text x="340.1" y="148.1">1</text>
<text x="345.6" y="145.6">RNS006</text>
<text x="358.4" y="145.5">5</text>
<text x="358.4" y="148.1">8</text>
<text x="381.8" y="149.4">RAS_0</text>
<text x="382.3" y="145.3">RAM_0</text>
<text x="87.1" y="155.7">B20</text>
<text x="93.5" y="151.9">DATA31</text>
<text x="109.8" y="154.5">AWE</text>
<text x="110.6" y="151.9">ARE</text>
<text x="117.1" y="155.7">B12</text>
<text x="117.1" y="150.6">A14</text>
<text x="117.1" y="153.2">A13</text>
<text x="201.3" y="151.9">U1</text>
<text x="201.3" y="154.4">U2</text>
<text x="206.5" y="150.7">PPI0D0</text>
<text x="206.5" y="153.2">PPI0D1</text>
<text x="206.5" y="155.7">PPI0D2</text>
<text x="225.1" y="150.7">PPI1D0</text>
<text x="225.1" y="153.2">PPI1D1</text>
<text x="225.1" y="155.7">PPI1D2</text>
<text x="235.2" y="151.9">AE4</text>
<text x="235.2" y="154.4">AF3</text>
<text x="310.3" y="151.1">SCAS_0</text>
<text x="340.1" y="150.6">2</text>
<text x="340.1" y="153.2">3</text>
<text x="340.1" y="155.7">4</text>
<text x="345.1" y="153.3">10 ohms</text>
<text x="345.6" y="155.8">RNS006</text>
<text x="347.5" y="150.9">R25</text>
<text x="358.4" y="155.7">5</text>
<text x="358.4" y="153.2">6</text>
<text x="358.4" y="150.6">7</text>
<text x="381.8" y="151.9">CAS_0</text>
<text x="381.8" y="154.5">WE_0</text>
<text x="87.1" y="160.8">B14</text>
<text x="93.5" y="157">BR</text>
<text x="109" y="157">AMS0</text>
<text x="109" y="159.6">AMS1</text>
<text x="117.1" y="158.2">A12</text>
<text x="117.1" y="160.8">B11</text>
<text x="201.6" y="157">T1</text>
<text x="201.6" y="159.5">T2</text>
<text x="206.5" y="158.3">PPI0D3</text>
<text x="206.5" y="160.8">PPI0D4</text>
<text x="220.2" y="156.6" transform="rotate(-90 220.2 156.6)">DSP0-C</text>
<text x="225.1" y="158.3">PPI1D3</text>
<text x="225.1" y="160.8">PPI1D4</text>
<text x="235.2" y="157">AE3</text>
<text x="235.2" y="159.5">AF2</text>
<text x="309.2" y="156.2">SSA10_0</text>
<text x="381.8" y="159.6">CS_0</text>
<text x="381.8" y="157">SA10_0</text>
<text x="88.3" y="165.9">H2</text>
<text x="93.5" y="167.2">RESET</text>
<text x="93.5" y="162.1">ARDY</text>
<text x="109" y="162.1">AMS2</text>
<text x="109" y="164.6">AMS3</text>
<text x="109.3" y="167.2">SRAS</text>
<text x="117.1" y="163.3">A11</text>
<text x="117.1" y="165.9">A17</text>
<text x="140" y="166.4">SRAS_0</text>
<text x="184" y="162.8" transform="rotate(-90 184 162.8)">PPI0_0_[0:15]</text>
<text x="201.4" y="162.1">R1</text>
<text x="201.4" y="164.6">R2</text>
<text x="201.6" y="167.1">P1</text>
<text x="206.5" y="163.4">PPI0D5</text>
<text x="206.5" y="165.9">PPI0D6</text>
<text x="225.1" y="163.4">PPI1D5</text>
<text x="225.1" y="165.9">PPI1D6</text>
<text x="235.2" y="162.1">AE1</text>
<text x="235.2" y="164.6">AD2</text>
<text x="235.2" y="167.1">AD1</text>
<text x="257" y="162.8" transform="rotate(-90 257 162.8)">PPI1_0_[0:15]</text>
<text x="88.4" y="173.5">K1</text>
<text x="88.9" y="170.9">J1</text>
<text x="93.5" y="172.3">CLKIN</text>
<text x="104.7" y="172.1" transform="rotate(-90 104.7 172.1)">ADSP_BF561</text>
<text x="109.3" y="169.7">SCAS</text>
<text x="109.9" y="172.3">SWE</text>
<text x="117.1" y="168.4">A18</text>
<text x="117.1" y="170.9">B18</text>
<text x="117.1" y="173.5">B19</text>
<text x="140" y="168.9">SCAS_0</text>
<text x="140" y="171.4">SWE_0</text>
<text x="140" y="174">SSA10_0</text>
<text x="201.3" y="172.2">N2</text>
<text x="201.6" y="169.7">P2</text>
<text x="206.5" y="168.4">PPI0D7</text>
<text x="206.5" y="171">PPI0D8</text>
<text x="206.5" y="173.5">PPI0D9</text>
<text x="225.1" y="168.4">PPI1D7</text>
<text x="225.1" y="171">PPI1D8</text>
<text x="225.1" y="173.5">PPI1D9</text>
<text x="235.2" y="169.7">AC2</text>
<text x="235.2" y="172.2">AC1</text>
<text x="353.5" y="173.7">22</text>
<text x="88.3" y="178.6">H1</text>
<text x="93.5" y="179.9">BYPASS</text>
<text x="93.5" y="174.8">XTAL</text>
<text x="109.1" y="177.3">SMS0</text>
<text x="109.1" y="179.9">SMS1</text>
<text x="109.4" y="174.8">SA10</text>
<text x="117.1" y="176">A15</text>
<text x="117.1" y="178.6">B15</text>
<text x="201.3" y="174.8">G2</text>
<text x="201.3" y="177.3">G1</text>
<text x="201.7" y="179.8">F2</text>
<text x="206.5" y="176.1">PPI0D10</text>
<text x="206.5" y="178.6">PPI0D11</text>
<text x="223.8" y="176.1">PPI1D10</text>
<text x="223.8" y="178.6">PPI1D11</text>
<text x="235.2" y="174.8">AB2 PPI1_0_10</text>
<text x="235.2" y="177.3">AB1 PPI1_0_11</text>
<text x="235.2" y="179.8">AA2 PPI1_0_12</text>
<text x="381.8" y="177.3">CKE_0</text>
<text x="381.8" y="174.8">CLK_0</text>
<text x="85.8" y="181.1">AE18</text>
<text x="85.8" y="183.6">AE17</text>
<text x="93.5" y="182.4">BMODE0</text>
<text x="93.5" y="185">BMODE1</text>
<text x="109.1" y="182.4">SMS2</text>
<text x="109.1" y="185">SMS3</text>
<text x="117.1" y="181.1">A16</text>
<text x="117.1" y="183.6">B16</text>
<text x="201.6" y="184.9">E2</text>
<text x="201.7" y="182.4">F1</text>
<text x="206.5" y="181.1">PPI0D12</text>
<text x="206.5" y="183.7">PPI0D13</text>
<text x="220.6" y="185.9" transform="rotate(-90 220.6 185.9)">ADSP_BF561</text>
<text x="223.8" y="181.1">PPI1D12</text>
<text x="223.8" y="183.7">PPI1D13</text>
<text x="235.2" y="182.4">AA1 PPI1_0_13</text>
<text x="235.2" y="184.9">Y2</text>
<text x="381.5" y="181.2">SHEET-12</text>
<text x="85.9" y="188.7">AF18</text>
<text x="85.9" y="191.3">AF13</text>
<text x="93.5" y="190">NMI0</text>
<text x="108.1" y="190">SCLK0</text>
<text x="109.3" y="187.5">SCKE</text>
<text x="117.1" y="186.2">B17</text>
<text x="117.1" y="188.7">A19</text>
<text x="117.1" y="191.3">A20</text>
<text x="140" y="186.7">CKE_0</text>
<text x="201.6" y="187.5">E1</text>
<text x="206.5" y="186.2">PPI0D14</text>
<text x="206.5" y="188.8">PPI0D15</text>
<text x="223.8" y="186.2">PPI1D14</text>
<text x="223.8" y="188.8">PPI1D15</text>
<text x="235.2" y="187.5">Y1</text>
<text x="89.9" y="196.3">1</text>
<text x="93.5" y="192.6">NMI1</text>
<text x="102.4" y="196.6">H0</text>
<text x="108.1" y="192.6">SCLK1</text>
<text x="174.3" y="195.6">PPI0_SYNC1_0</text>
<text x="177.3" y="193">PPI0_CLK_0</text>
<text x="201.3" y="195.1">D1</text>
<text x="201.3" y="197.6">D2</text>
<text x="201.4" y="192.5">C2</text>
<text x="206.5" y="193.8">PPI0CLK</text>
<text x="206.5" y="196.4">PPI0SYNC1</text>
<text x="220.9" y="196.4">PPI1SYNC1</text>
<text x="224" y="193.8">PPI1CLK</text>
<text x="235.2" y="192.5">B1</text>
<text x="235.2" y="195.1">W1</text>
<text x="235.2" y="197.6">W2</text>
<text x="249.2" y="195.6">PPI1_SYNC1_0</text>
<text x="249.2" y="193">PPI1_CLK_0</text>
<text x="344.2" y="193.8">DSP_PWR_0</text>
<text x="345.4" y="197.2">SHEET-11</text>
<text x="89.9" y="198.9">2</text>
<text x="96.6" y="199.2">10-6327-01G</text>
<text x="174.3" y="198.1">PPI0_SYNC2_0</text>
<text x="201.4" y="200.2">C1</text>
<text x="206.5" y="198.9">PPI0SYNC2</text>
<text x="206.5" y="201.5">PPI0SYNC3</text>
<text x="220.9" y="198.9">PPI1SYNC2</text>
<text x="220.9" y="201.5">PPI1SYNC3</text>
<text x="235.2" y="200.2">V1</text>
<text x="249.2" y="200.7">PPI1_SYNC3_0</text>
<text x="249.2" y="198.1">PPI1_SYNC2_0</text>
<text x="284.5" y="231.1">TITLE:</text>
<text x="315" y="241.3">Design:</text>
<text x="351.8" y="241.3">Page Description:</text>
<text x="397.5" y="241.3">REV:</text>
<text x="281.9" y="264.2">DATED:</text>
<text x="370.8" y="264.2">SHEET:</text>
<text x="381" y="264.2">10 OF 23</text>
</g>
</svg>
